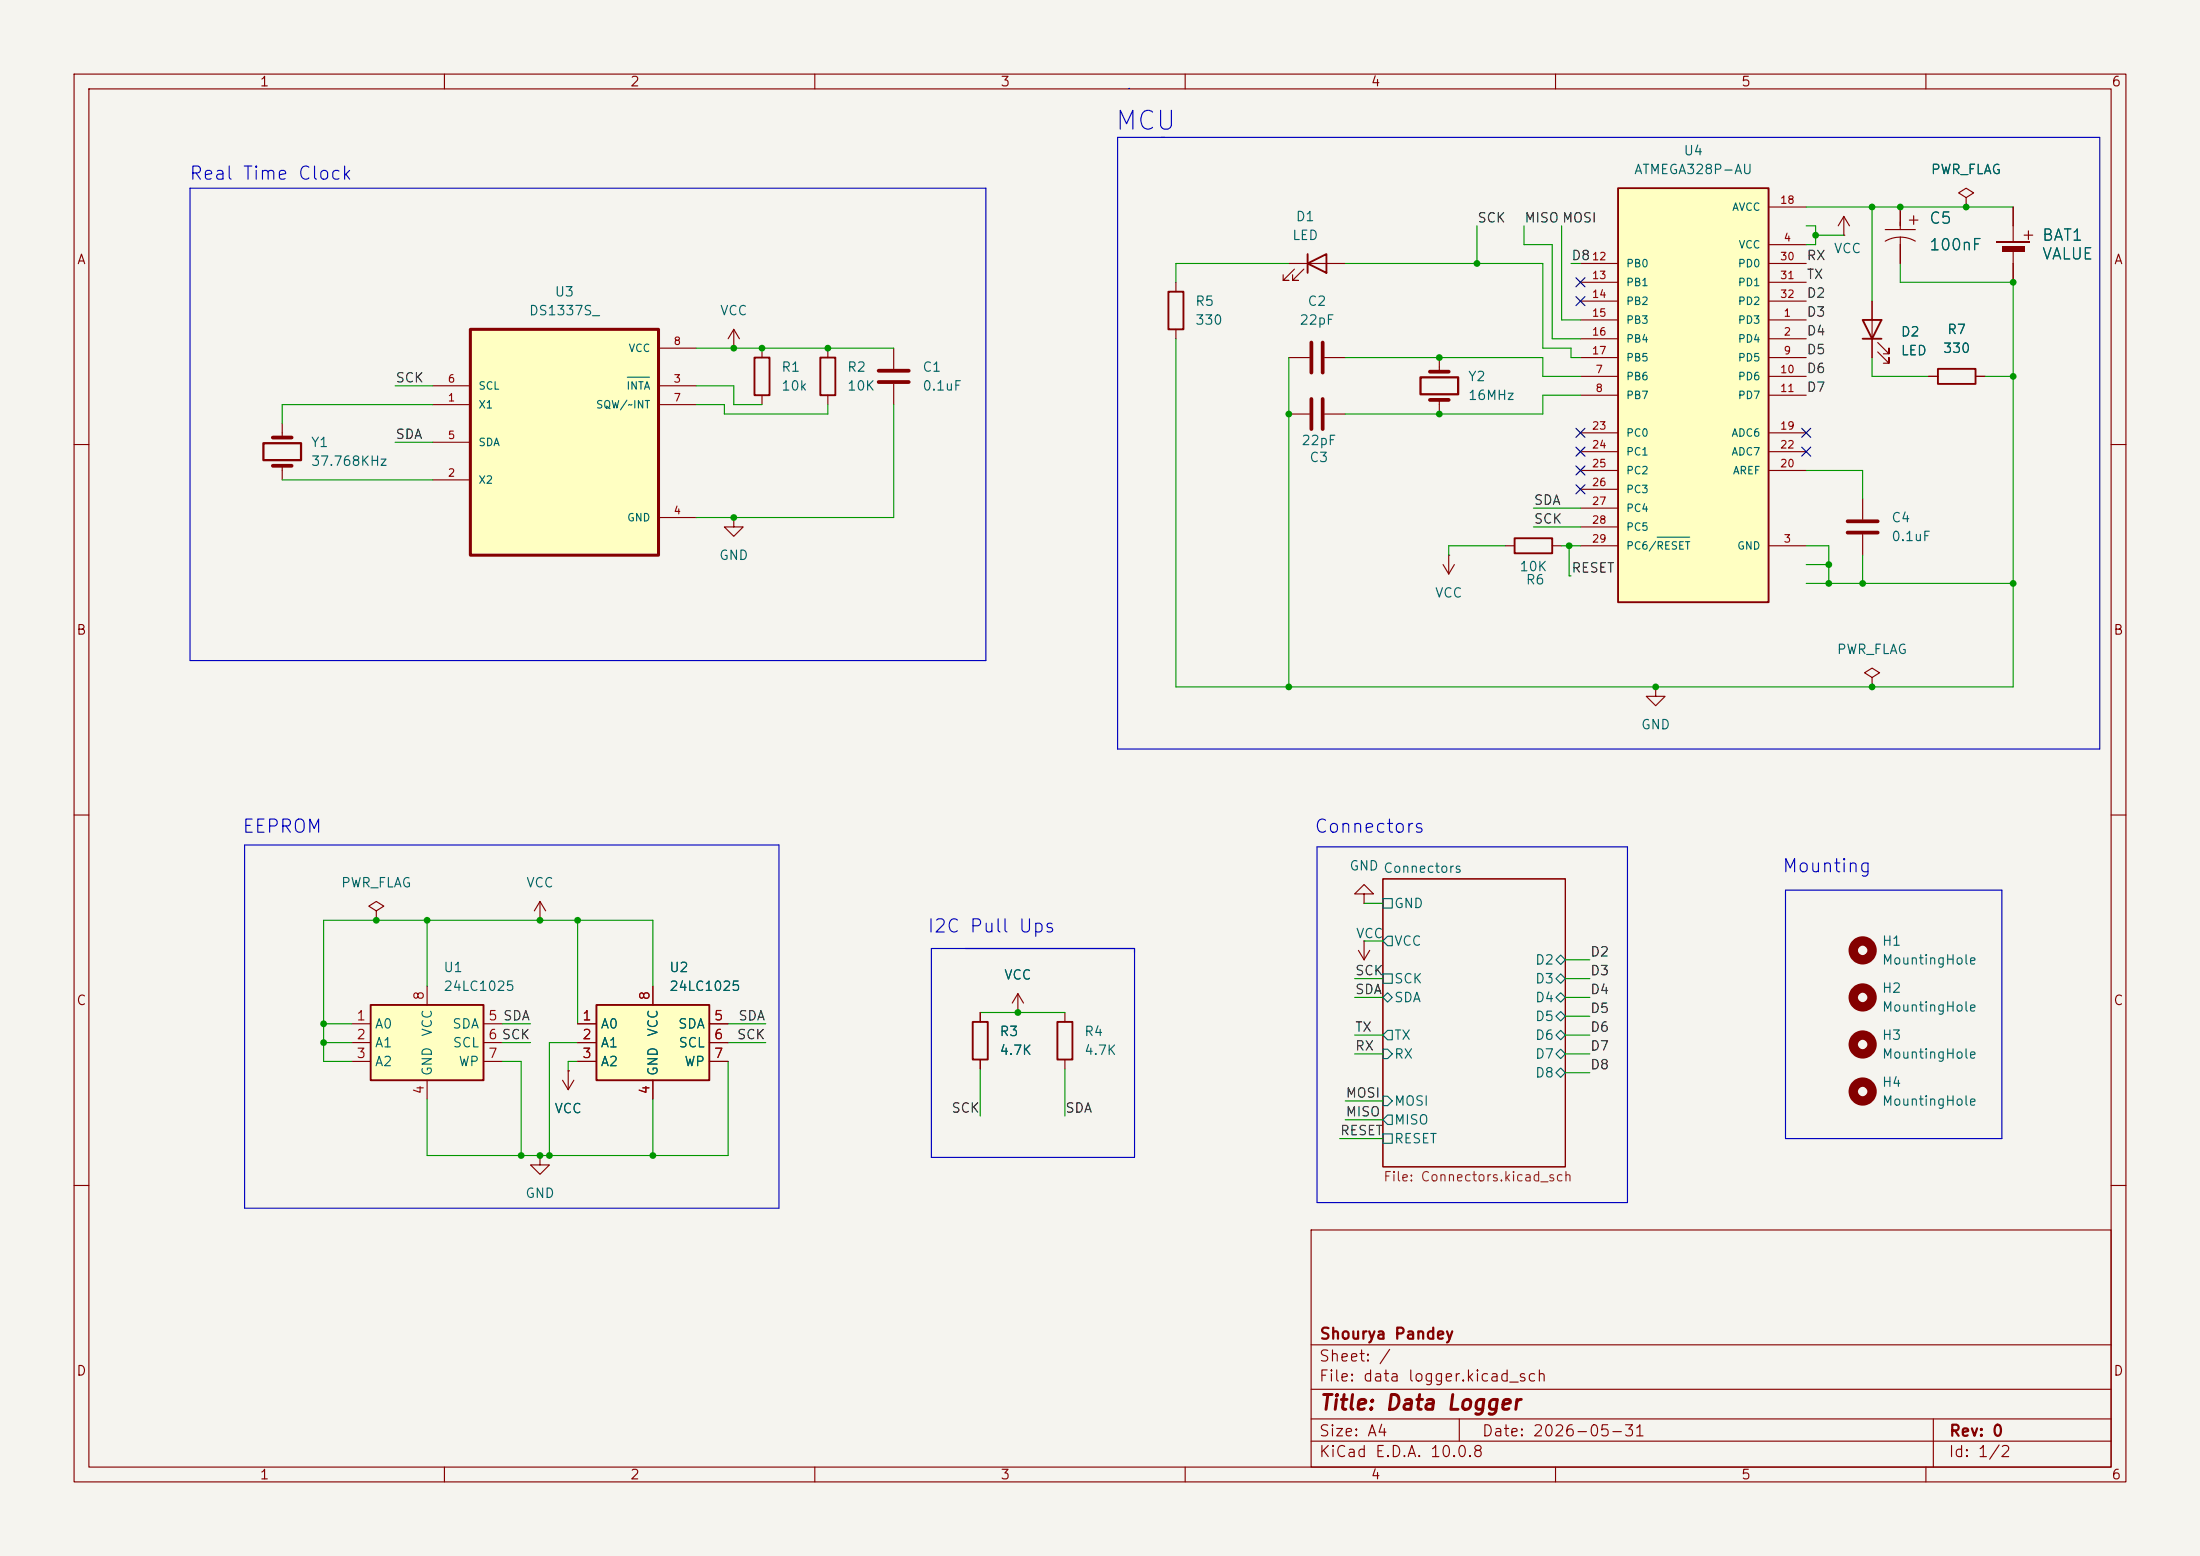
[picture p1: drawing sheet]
<svg xmlns="http://www.w3.org/2000/svg" width="297mm" height="210mm" viewBox="0 0 297 210" stroke-linecap="round" stroke-linejoin="round" font-family="sans-serif">
<path d="M0 0h297v210h-297z" fill="#f5f4ef" stroke="#f5f4ef" stroke-width=".14"/>
<g fill="none" stroke="#840000" stroke-width=".15">
<path d="M10 10h277v190h-277zM12 12h273v186h-273zM60 10v2M110 10v2M160 10v2M210 10v2M260 10v2M120.6 47v2.8M120.6 51.8v2.8M10 60h2M285 60h2M10 110h2"/>
<path d="M186.7 118.6h24.6v38.9h-24.6zM285 110h2M10 160h2M177 166h108v32h-108zM285 160h2M60 198v2M110 198v2M160 198v2M177 194.5h108M177 191.5h108M177 187.5h108M177 181.5h108"/>
<path d="M197 191.5v3M210 198v2M260 198v2M261 191.5v6.5"/>
</g>
<g fill="none" stroke="#006464" stroke-width=".15">
<path d="M186.7 131.4h1.3v1.3h-1.3zM186.7 121.3h1.3v1.3h-1.3zM186.7 139.7l.6-.6h.7v1.2h-.7zM186.7 134.6l.6-.6 .7 .6-.7 .7zM187.3 126.4h.7v1.2h-.7l-.6-.6zM210.1 137.2l.6-.7 .6 .7-.6 .6zM210.1 139.7l.6-.6 .6 .6-.6 .6zM210.1 134.6l.6-.6 .6 .6-.6 .7zM210.1 129.5l.6-.6 .6 .6-.6 .7zM210.7 131.4l.6 .7-.6 .6-.6-.6zM186.7 153h1.3v1.3h-1.3zM186.7 151.1l.6-.6h.7v1.3h-.7z"/>
<path d="M186.7 148h.6l.7 .6-.7 .6h-.6zM186.7 141.6h.6l.7 .6-.7 .7h-.6zM210.1 142.2l.6-.6 .6 .6-.6 .7zM210.1 144.8l.6-.7 .6 .7-.6 .6z"/>
</g>
<path d="M118.6 50h4.1M118.6 51.6h4.1" fill="none" stroke="#840000" stroke-width=".51"/>
<circle cx="251.5" cy="147.3" r="1.27" fill="none" stroke="#840000" stroke-width="1.3"/>
<path d="M63.5 44.5h25.4v30.4h-25.4z" fill="#ffffc2"/>
<path d="M63.5 44.5h25.4v30.4h-25.4z" fill="none" stroke="#840000" stroke-width=".41"/>
<g fill="none" stroke="#840000" stroke-width=".15">
<path d="M38.1 57.2v1.9M58.4 54.6h5.1M58.4 52.1h5.1M58.4 59.7h5.1M88.9 54.6h5.1M88.9 52.1h5.1M88.9 47h5.1M99.1 47h.1M99.1 44.5l-.8 1.2M99.1 44.5l.7 1.2M99.1 44.5v2.5M102.9 47v1.3"/>
<path d="M102.9 53.3v1.3M111.8 47v1.3M111.8 53.3v1.3M38.1 62.9v1.9M58.4 64.8h5.1M88.9 69.9h5.1M99.1 69.9v1.2h1.2l-1.2 1.3-1.3-1.3h1.3M99.1 69.9h.1M183.4 128.3l.7 1.2M184.1 120.7h1.3l-1.3-1.3-1.2 1.3h1.2v1.2M184.1 121.9h.1M184.1 127h.1"/>
<path d="M184.1 127v2.5M184.9 128.3l-.8 1.2"/>
</g>
<path d="M84.7 50.9h3" fill="none" stroke="#006464" stroke-width=".15"/>
<path d="M36.8 59.1h2.6M36.8 62.9h2.6" fill="none" stroke="#840000" stroke-width=".51"/>
<path d="M35.6 59.8h5v2.3h-5z" fill="none" stroke="#840000" stroke-width=".3"/>
<circle cx="251.5" cy="141" r="1.27" fill="none" stroke="#840000" stroke-width="1.3"/>
<path d="M101.9 48.3h2v5h-2zM110.7 48.3h2.1v5h-2.1z" fill="none" stroke="#840000" stroke-width=".25"/>
<path d="M218.4 25.4h20.4v55.9h-20.4z" fill="#ffffc2"/>
<path d="M218.4 25.4h20.4v55.9h-20.4zM131.3 137.9h2v5.1h-2z" fill="none" stroke="#840000" stroke-width=".25"/>
<g fill="none" stroke="#840000" stroke-width=".15">
<path d="M213.4 35.6h5M213.4 38.1h5M238.8 33h5M238.8 35.6h5M238.8 38.1h5M238.8 27.9h5M248.9 31.8h.1M248.9 29.2l-.7 1.3M248.9 29.2l.8 1.3M248.9 29.2v2.6M254.5 31h4.1M256.5 32l1.1 .1 1 .4"/>
<path d="M256.5 32l-1 .1-1 .5M256.5 27.9v3.1M256.5 32v3.6M265.4 26.7l1-.7-1-.6-1 .6 1 .7v1.2M265.4 27.9h.1M194.3 48.3v1.9M194.3 54v1.9M213.4 43.2h5M213.4 45.7h5M213.4 50.8h5M213.4 53.3h5M213.4 48.3h5"/>
<path d="M213.4 40.6h5M213.4 58.4h5M238.8 43.2h5M238.8 45.7h5M238.8 50.8h5M238.8 53.3h5M238.8 48.3h5M238.8 40.6h5M238.8 58.4h5M213.4 73.7h5M213.4 63.5h5M213.4 61h5"/>
<path d="M213.4 66h5M213.4 68.6h5M213.4 71.1h5M238.8 73.7h5M238.8 63.5h5M238.8 61h5M223.5 92.7v1.3h1.3l-1.3 1.3-1.3-1.3h1.3M223.5 92.7h.1M72.9 124.2h.1M72.9 121.7l-.8 1.2M72.9 121.7l.8 1.2M72.9 121.7v2.5"/>
<path d="M132.3 136.7v1.2M132.3 143v1.3"/>
</g>
<path d="M223.7 72.5h4.4" fill="none" stroke="#006464" stroke-width=".15"/>
<g fill="none" stroke="#840000" stroke-width="1.3">
<circle cx="251.5" cy="134.6" r="1.27"/>
<circle cx="251.5" cy="128.3" r="1.27"/>
</g>
<path d="M193 54h2.6M193 50.2h2.6" fill="none" stroke="#840000" stroke-width=".51"/>
<path d="M191.8 50.9h5v2.3h-5z" fill="none" stroke="#840000" stroke-width=".3"/>
<path d="M80.5 135.6h15.3v10.2h-15.3z" fill="#ffffc2"/>
<path d="M157.7 39.4h2.1v5.1h-2.1zM80.5 135.6h15.3v10.2h-15.3z" fill="none" stroke="#840000" stroke-width=".25"/>
<g fill="none" stroke="#840000" stroke-width=".15">
<path d="M158.7 38.1v1.3M158.7 44.5v1.2M50.8 122.9l1-.6-1-.6-1 .6 1 .6v1.3M50.8 124.2h.1M78 138.2h2.5M88.1 133.1v2.5M95.8 138.2h2.5M72.9 156v1.2h1.3l-1.3 1.3-1.3-1.3h1.3M72.9 156h.1M75.9 145.8l.8 1.3M76.7 144.5h.1M76.7 144.5v2.6"/>
<path d="M77.5 145.8l-.8 1.3M78 140.7h2.5M78 143.3h2.5M88.1 145.8v2.5M95.8 140.7h2.5M95.8 143.3h2.5"/>
</g>
<path d="M50 135.6h15.3v10.2h-15.3z" fill="#ffffc2"/>
<path d="M176.5 35.6l2.6-1.3v2.5zM176.5 34.3v2.5M269.5 32.6h4.6M251.5 43.2h2.5l-1.3 2.5zM251.5 45.7h2.5M261.6 49.8h5.1v2h-5.1zM204.5 72.6h5v2.1h-5zM50 135.6h15.3v10.2h-15.3zM142.7 137.9h2.1v5.1h-2.1z" fill="none" stroke="#840000" stroke-width=".25"/>
<g fill="none" stroke="#840000" stroke-width=".15">
<path d="M174 35.6h7.6M174.8 36.3l-1.6 1.5h.8h-.8v-.7M176 36.3l-1.5 1.5h.8h-.8v-.7M271.8 30.5v2M271.8 33.5v2.1M174 55.9h2.8M174 48.3h2.8M178.8 55.9h2.8M178.8 48.3h2.8M252.7 40.6v7.7M253.5 47.5l1.5 1.5v-.7v.7h-.7M253.5 46.2l1.5 1.6v-.8v.8h-.7"/>
<path d="M260.3 50.8h1.3M266.7 50.8h1.3M194.8 76.2l.8 1.3M195.6 74.9h.1M195.6 74.9v2.6M196.3 76.2l-.7 1.3M203.2 73.7h1.3M209.5 73.7h1.3M47.5 138.2h2.5M57.7 133.1v2.5M65.3 138.2h2.5M143.8 136.7v1.2"/>
<path d="M47.5 140.7h2.5M47.5 143.3h2.5M57.7 145.8v2.5M65.3 140.7h2.5M65.3 143.3h2.5M143.8 143v1.3"/>
</g>
<path d="M177 46.2v4.1M177 53.8v4.1M178.6 46.2v4.1M178.6 53.8v4.1" fill="none" stroke="#840000" stroke-width=".51"/>
<path d="M270.3 33.3h3v.7h-3z" fill="#840000"/>
<g fill="none" stroke="#840000" stroke-width=".15">
<path d="M256.5 27.9v2.6M256.5 33v2.6M265.4 27.9h.1M271.8 27.9v2.6M271.8 35.6v2.5M252.7 40.6v2.6M252.7 45.7v2.6M260.3 50.8h1.3M266.7 50.8h1.3M251.5 67.3v2.8M251.5 72.1v2.8M252.7 91.4l1-.6-1-.6-1 .6 1 .6v1.3"/>
<path d="M252.7 92.7h.1M78 138.2h2.5M88.1 133.1v2.5M95.8 138.2h2.5M132.3 136.7v1.2M137.4 136.7h.1M137.4 134.1l-.7 1.3M137.4 134.1l.8 1.3M137.4 134.1v2.6M76.7 144.5h.1M78 140.7h2.5M78 143.3h2.5"/>
<path d="M88.1 145.8v2.5M95.8 140.7h2.5M95.8 143.3h2.5M132.3 143v1.3"/>
</g>
<path d="M249.4 70.4h4.1M249.4 71.9h4.1" fill="none" stroke="#840000" stroke-width=".51"/>
<path d="M150.9 18.5h132.6v82.6h-132.6zM152.4 11.9h.1M25.7 25.4h107.4v63.8h-107.4zM33 114h72.2v49.1h-72.2zM177.8 114.3h41.9v48h-41.9zM125.7 128h27.5v28.2h-27.5zM241 120.1h29.3v33.6h-29.3z" fill="none" stroke="#0000c2" stroke-width=".15"/>
<g fill="none" stroke="#009600" stroke-width=".15">
<path d="M174 35.6h-15.3v2.5M181.6 35.6h26.7v11.4h3.8v1.3h1.3M199.4 30.5v5.1M205.7 30.5v2.5h3.8v12.7h3.9M210.8 30.5v12.7h2.6M212.1 35.6h1.3M243.8 27.9h28M243.8 30.5h1.3v2.5h-1.3M245.1 31.8h3.8M252.7 27.9v12.7M256.5 35.6v2.5h15.3v54.6h-113.1v-47M53.3 52.1h5.1"/>
<path d="M53.3 59.7h5.1M58.4 54.6h-20.3v2.6M94 52.1h5.1v2.5h3.8M94 54.6h3.8v1.3h14v-1.3M94 47h26.6M120.6 54.6v15.3h-26.6M174 48.3v44.4M181.6 48.3h26.7v2.5h5.1M213.4 53.3h-5.1v2.6h-26.7M252.7 48.3v2.5h7.6M268 50.8h3.8M38.1 64.8h20.3"/>
<path d="M203.2 73.7h-7.6v1.2M207 71.1h6.4M207 68.6h6.4M210.8 73.7h2.6M211.8 73.7v4h.3M243.8 63.5h7.7v3.8M243.8 73.7h3.1v5M243.8 78.7h28M243.8 76.2h3.1M251.5 74.9v3.8M43.7 138.2h3.8M57.7 124.2v8.9"/>
<path d="M67.8 138.2h3.8M78 124.2v14M88.1 133.1v-8.9h-44.4v19.1h3.8M98.3 138.2h5.1M132.3 136.7h11.5M182.9 134.6h3.8M182.9 139.7h3.8M182.9 132.1h3.8M184.1 121.9h2.6M184.1 127h2.6M211.3 129.5h3.3M211.3 134.6h3.3"/>
<path d="M211.3 139.7h3.3M211.3 132.1h3.3M211.3 137.2h3.3M43.7 140.7h3.8M67.8 143.3h2.6v12.7M67.8 140.7h3.8M78 143.3h-1.3v1.2M78 140.7h-3.8v15.3M88.1 148.3v7.7M98.3 143.3v12.7h-40.6v-7.7M98.3 140.7h5.1M132.3 144.3v6.3"/>
<path d="M143.8 144.3v6.3M180.8 153.7h5.9M181.6 151.1h5.1M181.6 148.6h5.1M182.9 142.2h3.8M211.3 142.2h3.3M211.3 144.8h3.3"/>
</g>
<g fill="none" stroke="#000084" stroke-width=".15">
<path d="M212.8 37.5l1.2 1.2M214 37.5l-1.2 1.2M212.8 40l1.2 1.2M212.8 57.8l1.2 1.2M214 40l-1.2 1.2M214 57.8l-1.2 1.2M243.2 57.8l1.2 1.2M244.4 57.8l-1.2 1.2M212.8 65.4l1.2 1.2M212.8 60.4l1.2 1.2M212.8 62.9l1.2 1.2M214 65.4l-1.2 1.2"/>
<path d="M214 60.4l-1.2 1.2M214 62.9l-1.2 1.2M243.2 60.4l1.2 1.2M244.4 60.4l-1.2 1.2"/>
</g>
<g fill="#009600">
<circle cx="223.5" cy="92.7" r=".46"/>
<circle cx="174" cy="92.7" r=".46"/>
<circle cx="211.8" cy="73.7" r=".46"/>
<circle cx="246.9" cy="76.2" r=".46"/>
<circle cx="271.8" cy="78.7" r=".46"/>
<circle cx="252.7" cy="92.7" r=".46"/>
<circle cx="246.9" cy="78.7" r=".46"/>
<circle cx="251.5" cy="78.7" r=".46"/>
<circle cx="271.8" cy="50.8" r=".46"/>
<circle cx="265.4" cy="27.9" r=".46"/>
<circle cx="252.7" cy="27.9" r=".46"/>
<circle cx="256.5" cy="27.9" r=".46"/>
<circle cx="271.8" cy="38.1" r=".46"/>
<circle cx="245.1" cy="31.8" r=".46"/>
<circle cx="199.4" cy="35.6" r=".46"/>
<circle cx="194.3" cy="48.3" r=".46"/>
<circle cx="174" cy="55.9" r=".46"/>
<circle cx="194.3" cy="55.9" r=".46"/>
<circle cx="43.7" cy="138.2" r=".46"/>
<circle cx="72.9" cy="156" r=".46"/>
<circle cx="74.2" cy="156" r=".46"/>
<circle cx="57.7" cy="124.2" r=".46"/>
<circle cx="50.8" cy="124.2" r=".46"/>
<circle cx="43.7" cy="140.7" r=".46"/>
<circle cx="70.4" cy="156" r=".46"/>
<circle cx="72.9" cy="124.2" r=".46"/>
<circle cx="111.8" cy="47" r=".46"/>
<circle cx="102.9" cy="47" r=".46"/>
<circle cx="99.1" cy="69.9" r=".46"/>
<circle cx="99.1" cy="47" r=".46"/>
<circle cx="88.1" cy="156" r=".46"/>
<circle cx="137.4" cy="136.7" r=".46"/>
<circle cx="78" cy="124.2" r=".46"/>
</g>
<text font-size="2.5" fill="#0000c2" x="150.4" y="18.2">MCU</text>
<text font-size="2" fill="#840000" x="178" y="190.8">Title: Data Logger</text>
<g font-size="1.8" fill="#0000c2">
<text x="25.4" y="24.7">Real Time Clock</text>
<text x="32.6" y="112.9">EEPROM</text>
<text x="177.3" y="112.9">Connectors</text>
<text x="240.5" y="118.2">Mounting</text>
<text x="125.1" y="126.3">I2C Pull Ups</text>
</g>
<g font-size="1.5" fill="#840000">
<text x="257.2" y="30.7">+ C5</text>
<text x="272.7" y="32.8">+ BAT1</text>
<text x="178" y="184.1">Sheet: /</text>
<text x="178" y="181.1">Shourya Pandey</text>
<text x="178" y="186.8">File: data logger.kicad_sch</text>
<text x="178" y="197">KiCad E.D.A. 10.0.8</text>
<text x="178" y="194.2">Size: A4</text>
<text x="200" y="194.2">Date: 2026-05-31</text>
<text x="263" y="197">Id: 1/2</text>
<text x="263" y="194.2">Rev: 0</text>
</g>
<g font-size="1.5" fill="#006464">
<text x="260.3" y="34.2">100nF</text>
<text x="260.3" y="30.6">C5</text>
<text x="275.6" y="35.4">VALUE</text>
<text x="275.6" y="32.9">BAT1</text>
</g>
<g font-size="1.3" fill="#840000">
<text x="35" y="12">1</text>
<text x="85" y="12">2</text>
<text x="135" y="12">3</text>
<text x="185" y="12">4</text>
<text x="235" y="12">5</text>
<text x="285" y="12">6</text>
<text x="10.3" y="36">A</text>
<text x="285.3" y="36">A</text>
<text x="10.2" y="86">B</text>
<text x="285.2" y="86">B</text>
<text x="10.2" y="136">C</text>
<text x="285.2" y="136">C</text>
<text x="10.2" y="186">D</text>
<text x="285.2" y="186">D</text>
<text x="35" y="200">1</text>
<text x="85" y="200">2</text>
<text x="135" y="200">3</text>
<text x="185" y="200">4</text>
<text x="235" y="200">5</text>
<text x="285" y="200">6</text>
</g>
<g font-size="1.3" fill="#006464">
<text x="220.5" y="23.8">ATMEGA328P-AU</text>
<text x="227.2" y="21.3">U4</text>
<text x="260.6" y="23.8">PWR_FLAG</text>
<text x="174.4" y="32.7">LED</text>
<text x="174.8" y="30.2">D1</text>
<text x="247.5" y="34.5">VCC</text>
<text x="74.8" y="40.3">U3</text>
<text x="161.3" y="41.6">R5</text>
<text x="176.4" y="41.6">C2</text>
<text x="71.3" y="42.9">DS1337S_</text>
<text x="97.1" y="42.9">VCC</text>
<text x="161.3" y="44.1">330</text>
<text x="175.3" y="44.1">22pF</text>
<text x="256.5" y="45.7">D2</text>
<text x="262.2" y="48">330</text>
<text x="262.8" y="45.4">R7</text>
<text x="105.4" y="50.5">R1</text>
<text x="105.4" y="53">10k</text>
<text x="114.3" y="50.5">R2</text>
<text x="114.3" y="53">10K</text>
<text x="124.4" y="50.5">C1</text>
<text x="124.4" y="53">0.1uF</text>
<text x="198.1" y="51.8">Y2</text>
<text x="256.5" y="48.3">LED</text>
<text x="198.1" y="54.3">16MHz</text>
<text x="41.9" y="60.7">Y1</text>
<text x="41.9" y="63.2">37.768KHz</text>
<text x="175.6" y="60.4">22pF</text>
<text x="176.7" y="62.7">C3</text>
<text x="255.3" y="70.8">C4</text>
<text x="97" y="75.9">GND</text>
<text x="205" y="77.4">10K</text>
<text x="255.3" y="73.4">0.1uF</text>
<text x="193.6" y="81">VCC</text>
<text x="205.9" y="79.2">R6</text>
<text x="247.9" y="88.6">PWR_FLAG</text>
<text x="221.5" y="98.8">GND</text>
<text x="182.1" y="117.8">GND</text>
<text x="186.7" y="118.1">Connectors</text>
<text x="46" y="120.1">PWR_FLAG</text>
<text x="71" y="120.1">VCC</text>
<text x="188.1" y="122.9">GND</text>
<text x="59.8" y="131.5">U1</text>
<text x="90.3" y="131.5">U2</text>
<text x="183" y="126.9">VCC</text>
<text x="188.1" y="128">VCC</text>
<text x="207.2" y="130.5">D2</text>
<text x="254" y="128">H1</text>
<text x="254" y="130.5">MountingHole</text>
<text x="59.8" y="134.1">24LC1025</text>
<text x="90.3" y="134.1">24LC1025</text>
<text x="135.5" y="132.5">VCC</text>
<text x="188.1" y="133">SCK</text>
<text x="188.1" y="135.6">SDA</text>
<text x="207.2" y="135.6">D4</text>
<text x="207.2" y="133">D3</text>
<text x="254" y="134.3">H2</text>
<text x="254" y="136.9">MountingHole</text>
<text x="50.5" y="139.1">A0</text>
<text x="50.5" y="141.7">A1</text>
<text x="58.6" y="140" transform="rotate(-90 58.6 140)">VCC</text>
<text x="61" y="139.1">SDA</text>
<text x="61" y="141.7">SCL</text>
<text x="81" y="139.1">A0</text>
<text x="81" y="141.7">A1</text>
<text x="89.1" y="140" transform="rotate(-90 89.1 140)">VCC</text>
<text x="91.5" y="139.1">SDA</text>
<text x="91.5" y="141.7">SCL</text>
<text x="134.9" y="140.2">R3</text>
<text x="134.9" y="142.7">4.7K</text>
<text x="146.3" y="140.2">R4</text>
<text x="146.3" y="142.7">4.7K</text>
<text x="188.1" y="143.2">RX</text>
<text x="188.1" y="140.7">TX</text>
<text x="207.2" y="138.1">D5</text>
<text x="207.2" y="140.7">D6</text>
<text x="207.2" y="143.2">D7</text>
<text x="254" y="140.7">H3</text>
<text x="254" y="143.2">MountingHole</text>
<text x="50.5" y="144.2">A2</text>
<text x="58.6" y="145.3" transform="rotate(-90 58.6 145.3)">GND</text>
<text x="61.8" y="144.2">WP</text>
<text x="81" y="144.2">A2</text>
<text x="89.1" y="145.3" transform="rotate(-90 89.1 145.3)">GND</text>
<text x="92.3" y="144.2">WP</text>
<text x="188.1" y="149.6">MOSI</text>
<text x="207.2" y="145.7">D8</text>
<text x="254" y="147">H4</text>
<text x="254" y="149.6">MountingHole</text>
<text x="74.8" y="150.6">VCC</text>
<text x="188.1" y="154.6">RESET</text>
<text x="188.1" y="152.1">MISO</text>
<text x="70.8" y="162">GND</text>
</g>
<g font-size="1.3" fill="#0f0f0f">
<text x="199.4" y="30.4">SCK</text>
<text x="205.7" y="30.4">MISO MOSI</text>
<text x="212.1" y="35.4">D8</text>
<text x="243.8" y="35.4">RX</text>
<text x="243.8" y="40.5">D2</text>
<text x="243.8" y="38">TX</text>
<text x="243.8" y="43.1">D3</text>
<text x="243.8" y="45.6">D4</text>
<text x="53.3" y="51.9">SCK</text>
<text x="243.8" y="48.1">D5</text>
<text x="243.8" y="53.2">D7</text>
<text x="243.8" y="50.7">D6</text>
<text x="53.3" y="59.6">SDA</text>
<text x="207" y="71">SCK</text>
<text x="207" y="68.5">SDA</text>
<text x="212.1" y="77.6">RESET</text>
<text x="182.9" y="132">SCK</text>
<text x="214.6" y="132">D3</text>
<text x="214.6" y="129.4">D2</text>
<text x="182.9" y="134.5">SDA</text>
<text x="214.6" y="134.5">D4</text>
<text x="214.6" y="137">D5</text>
<text x="99.4" y="140.6">SCK</text>
<text x="99.6" y="138">SDA</text>
<text x="182.9" y="139.6">TX</text>
<text x="182.9" y="142.1">RX</text>
<text x="214.6" y="139.6">D6</text>
<text x="214.6" y="142.1">D7</text>
<text x="181.6" y="148.5">MOSI</text>
<text x="214.6" y="144.7">D8</text>
<text x="128.4" y="150.5">SCK</text>
<text x="143.7" y="150.5">SDA</text>
<text x="180.8" y="153.5">RESET</text>
<text x="181.6" y="151">MISO</text>
</g>
<g font-size="1.3" fill="#a90000">
<text x="57.5" y="135.1" transform="rotate(-90 57.5 135.1)">8</text>
<text x="88" y="135.1" transform="rotate(-90 88 135.1)">8</text>
<text x="48" y="138">1</text>
<text x="48" y="140.6">2</text>
<text x="48" y="143.1">3</text>
<text x="65.8" y="138">5 SDA</text>
<text x="65.8" y="140.6">6 SCK</text>
<text x="65.8" y="143.1">7</text>
<text x="78.5" y="138">1</text>
<text x="78.5" y="140.6">2</text>
<text x="78.5" y="143.1">3</text>
<text x="96.3" y="138">5</text>
<text x="96.3" y="140.6">6</text>
<text x="96.3" y="143.1">7</text>
<text x="57.5" y="147.8" transform="rotate(-90 57.5 147.8)">4</text>
<text x="88" y="147.8" transform="rotate(-90 88 147.8)">4</text>
</g>
<text font-size="1.3" fill="#725600" x="186.7" y="159.8">File: Connectors.kicad_sch</text>
<g font-size="1" fill="#006464">
<text x="233.8" y="28.7">AVCC</text>
<text x="234.6" y="33.8">VCC</text>
<text x="219.5" y="36.3">PB0</text>
<text x="219.5" y="38.9">PB1</text>
<text x="219.5" y="41.4">PB2</text>
<text x="234.5" y="36.3">PD0</text>
<text x="234.5" y="38.9">PD1</text>
<text x="234.5" y="41.4">PD2</text>
<text x="84.8" y="47.8">VCC</text>
<text x="219.5" y="43.9">PB3</text>
<text x="219.5" y="46.5">PB4</text>
<text x="234.5" y="43.9">PD3</text>
<text x="234.5" y="46.5">PD4</text>
<text x="64.5" y="52.8">SCL</text>
<text x="84.5" y="52.8">INTA</text>
<text x="219.5" y="51.6">PB6</text>
<text x="219.5" y="49">PB5</text>
<text x="234.5" y="49">PD5</text>
<text x="234.5" y="51.6">PD6</text>
<text x="64.5" y="55.4">X1</text>
<text x="80.4" y="55.4">SQW/~INT</text>
<text x="219.5" y="54.1">PB7</text>
<text x="219.5" y="59.2">PC0</text>
<text x="233.7" y="59.2">ADC6</text>
<text x="234.5" y="54.1">PD7</text>
<text x="64.5" y="65.5">X2</text>
<text x="64.5" y="60.5">SDA</text>
<text x="219.5" y="61.7">PC1</text>
<text x="219.5" y="64.3">PC2</text>
<text x="233.7" y="61.7">ADC7</text>
<text x="233.9" y="64.3">AREF</text>
<text x="84.6" y="70.6">GND</text>
<text x="219.5" y="66.8">PC3</text>
<text x="219.5" y="69.3">PC4</text>
<text x="219.5" y="71.9">PC5</text>
<text x="219.5" y="74.4">PC6/RESET</text>
<text x="234.4" y="74.4">GND</text>
</g>
<g font-size="1" fill="#a90000">
<text x="240.2" y="27.8">18</text>
<text x="214.8" y="35.4">12</text>
<text x="240.2" y="35.4">30</text>
<text x="240.7" y="32.8">4</text>
<text x="214.8" y="37.9">13</text>
<text x="214.8" y="40.5">14</text>
<text x="240.2" y="37.9">31</text>
<text x="240.2" y="40.5">32</text>
<text x="90.9" y="46.8">8</text>
<text x="214.8" y="43">15</text>
<text x="214.8" y="45.5">16</text>
<text x="240.7" y="43">1</text>
<text x="240.7" y="45.5">2</text>
<text x="60.4" y="51.9">6</text>
<text x="90.9" y="51.9">3</text>
<text x="214.8" y="48.1">17</text>
<text x="215.3" y="50.6">7</text>
<text x="215.3" y="53.2">8</text>
<text x="240.2" y="50.6">10</text>
<text x="240.2" y="53.2">11</text>
<text x="240.7" y="48.1">9</text>
<text x="60.4" y="54.4">1</text>
<text x="60.4" y="59.5">5</text>
<text x="90.9" y="54.4">7</text>
<text x="214.8" y="58.2">23</text>
<text x="240.2" y="58.2">19</text>
<text x="60.4" y="64.6">2</text>
<text x="214.8" y="60.8">24</text>
<text x="214.8" y="63.3">25</text>
<text x="214.8" y="65.9">26</text>
<text x="240.2" y="63.3">20</text>
<text x="240.2" y="60.8">22</text>
<text x="90.9" y="69.7">4</text>
<text x="214.8" y="68.4">27</text>
<text x="214.8" y="70.9">28</text>
<text x="214.8" y="73.5">29</text>
<text x="240.7" y="73.5">3</text>
</g>
</svg>
